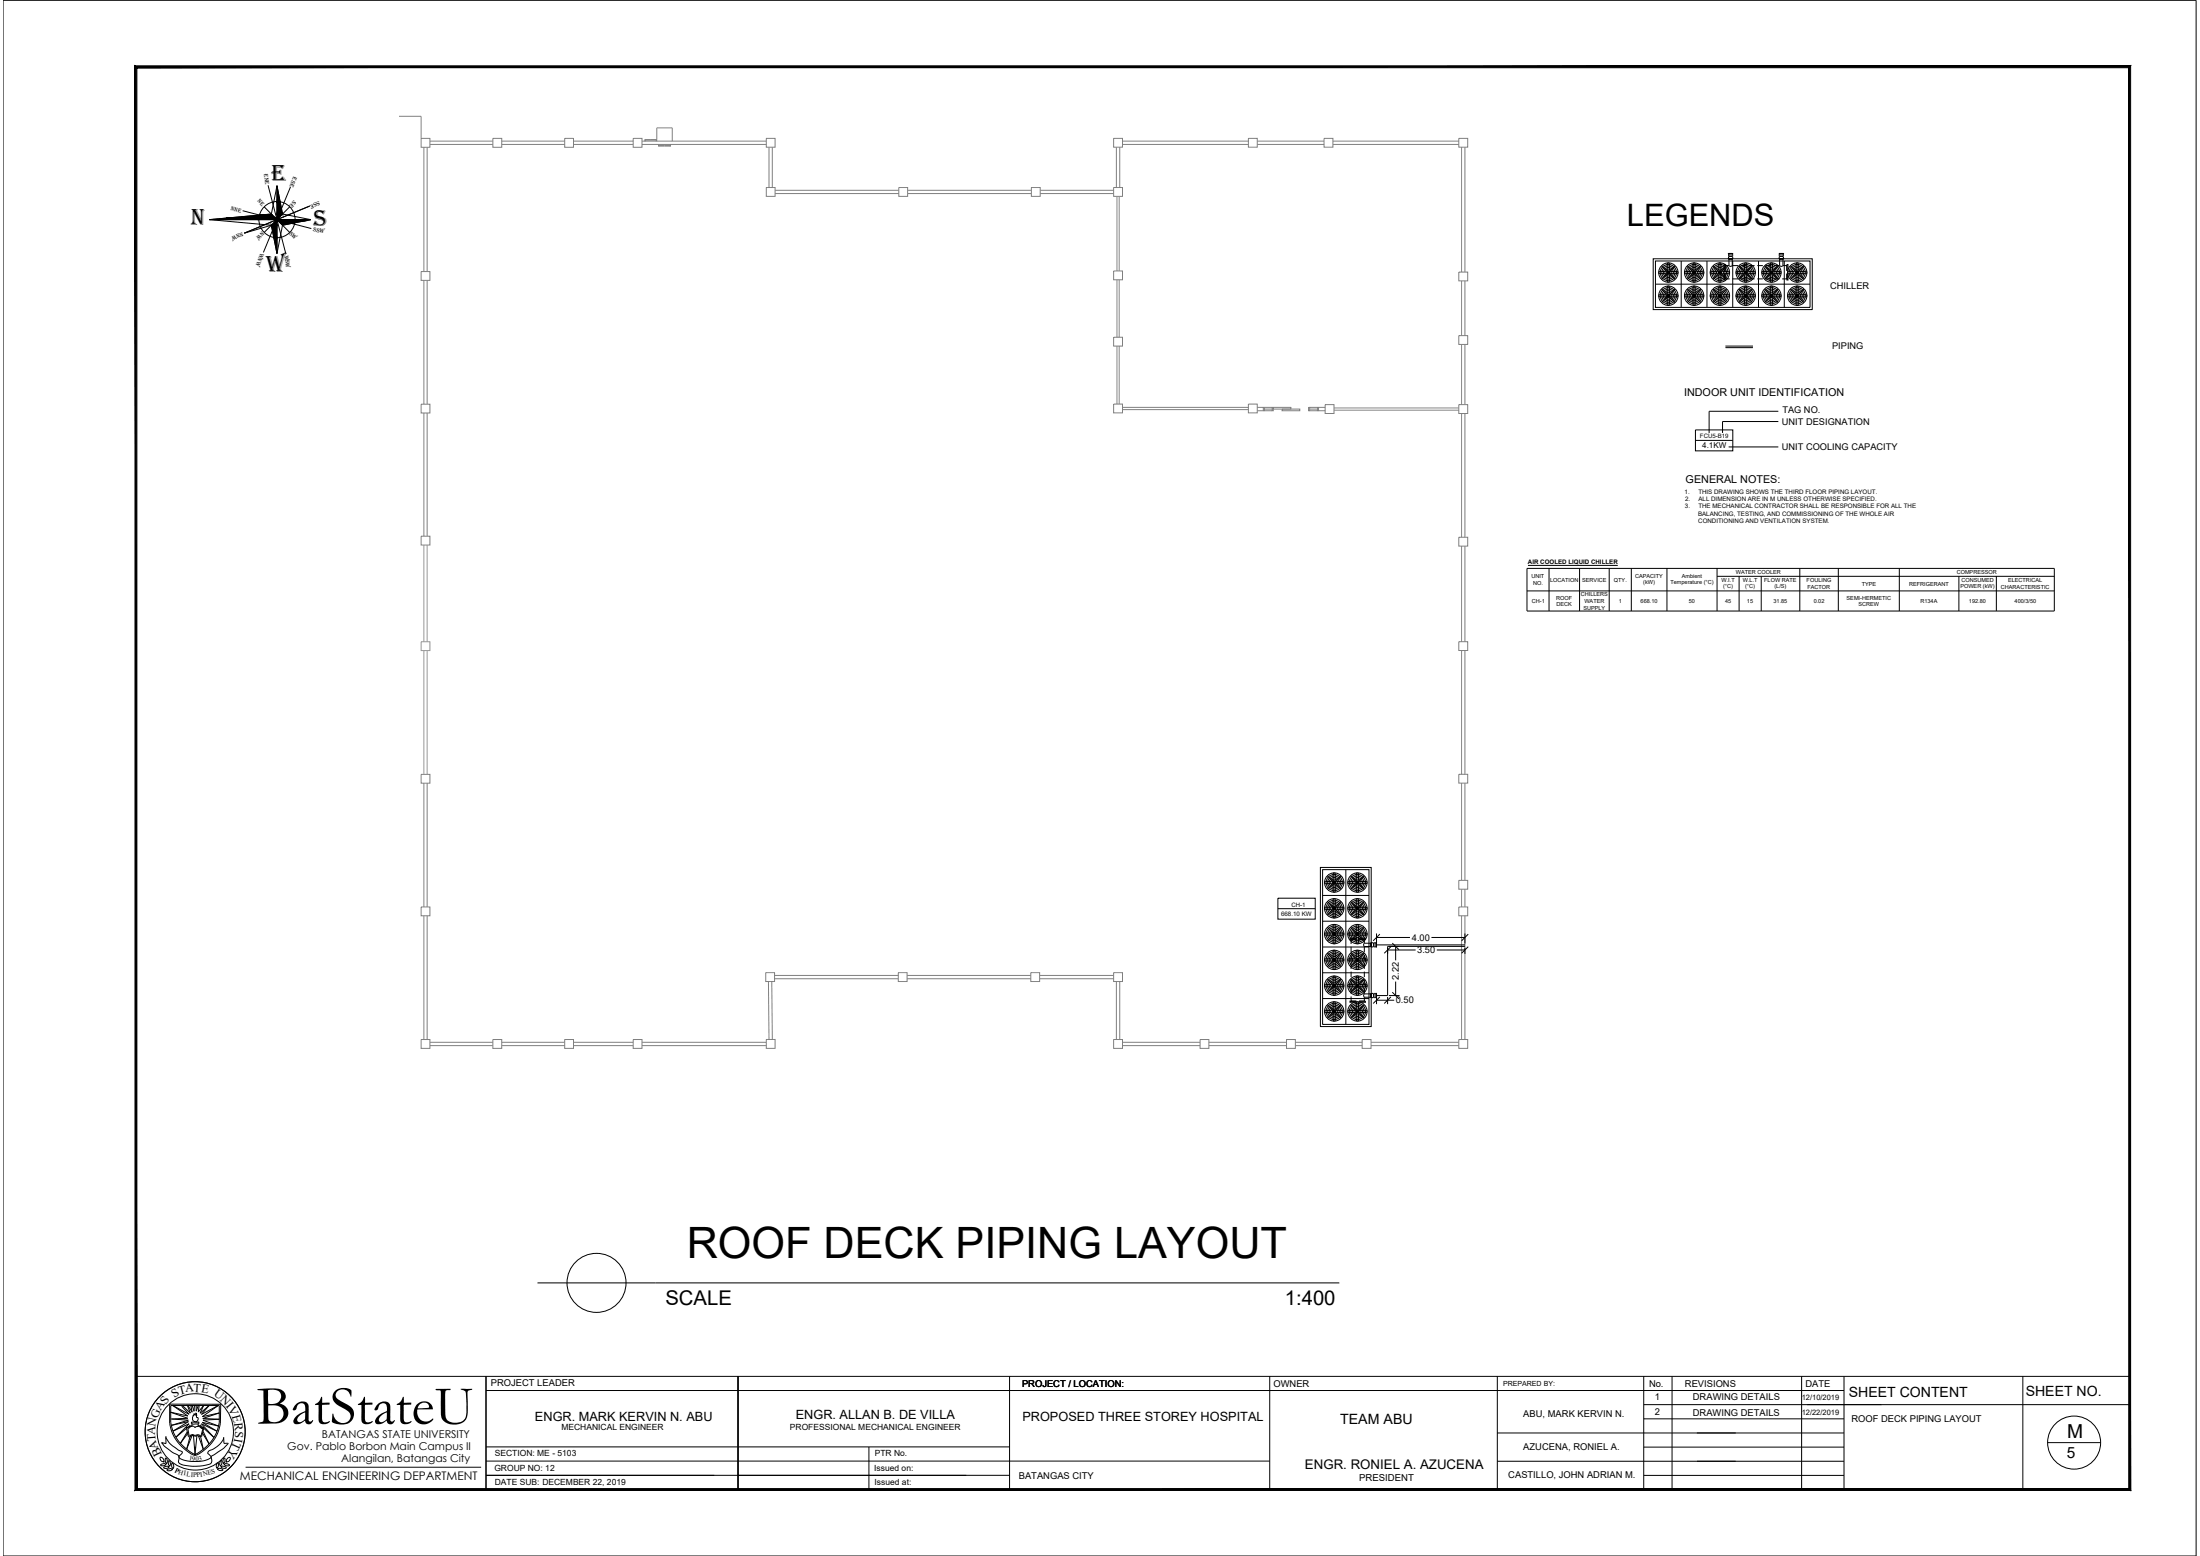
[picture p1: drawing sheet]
<svg xmlns="http://www.w3.org/2000/svg" width="420mm" height="297mm" viewBox="0 0 420 297" stroke-linecap="round" stroke-linejoin="round" font-family="sans-serif">
<!-- layer: .1 -->
<path d="M.6 .1h418.8" fill="none" stroke="#000" stroke-width=".19"/>
<!-- layer: 0 -->
<g fill="none" stroke="#808080" stroke-width=".19">
<path d="M76.2 22.2h4.2v4.2M80.4 26.4h1.7v1.7h-1.7zM81 28.1v23.7M81.6 28.1v23.7M82.1 27.6h12M82.1 26.9h12M94.1 26.4h1.7v1.7h-1.7zM95.8 27.6h12M95.8 26.9h12M107.8 26.4h1.7v1.7h-1.7zM109.5 27.6h11.4M109.5 26.9h11.4"/>
<path d="M120.9 26.4h1.7v1.7h-1.7zM122.6 27.6h23.7M122.6 26.9h23.7M123.2 27v-.4v.4M123.2 26.7h2.1M125.4 26.6l-.1 .4M125.8 27.6v.3l.1-.3M125.9 27.8h2.1M125.9 27.9h2.1M128 27.6v.3l.1-.3M128.4 26.9v-2.5h-3v2.6M146.3 26.4h1.7v1.7h-1.7z"/>
<path d="M146.3 35.8h1.7v1.7h-1.7zM146.9 28.1v7.7M147.5 28.1v7.7M148 37h23.7M148 36.3h23.7M171.7 35.8h1.6v1.7h-1.6zM173.3 37h23.7M173.3 36.3h23.7M197 35.8h1.7v1.7h-1.7zM198.7 37h14M198.7 36.3h14M212.7 35.8h1.7v1.7h-1.7z"/>
<path d="M212.7 26.4h1.7v1.7h-1.7zM213.2 28.1v7.7M213.3 37.5v14.2M213.7 37.5v14.2M213.8 28.1v7.7M214.4 27.6h24M214.4 26.9h24M238.4 26.4h1.7v1.7h-1.7zM240.1 27.6h12.8M240.1 26.9h12.8M252.9 26.4h1.7v1.7h-1.7zM254.6 27.6h24"/>
<path d="M254.6 26.9h24M278.6 26.4h1.7v1.7h-1.7zM279.1 28.1v23.8M279.8 28.1v23.8M80.4 51.8h1.7v1.7h-1.7zM81 53.5v23.7M81.6 53.5v23.7M212.7 51.7h1.7v1.7h-1.7zM213.3 53.4v11M213.7 53.4v11M278.6 51.9h1.7v1.7h-1.7zM279.1 53.6v10.5"/>
<path d="M279.8 53.6v10.5M80.4 77.2h1.7v1.6h-1.7zM81 78.8v23.6M81.6 78.8v23.6M212.7 64.4h1.7v1.7h-1.7zM212.7 77.1h1.7v1.7h-1.7zM213.3 66.1v11M213.7 66.1v11M214.4 78.2h24M214.4 77.8h24M238.4 77.1h1.7v1.7h-1.7zM240.1 77.8h1.2"/>
<path d="M240.1 78.4h1.2M241.3 77.8h.2v.6h-.2zM241.5 77.8h1.5M241.5 78.1h1.5M241.5 78.4h1.5M243 77.8h.2v.6h-.2zM243.2 77.8h3.3v.3h-3.3zM244.9 78.1h3.3v.3h-3.3zM249.9 77.8h.2v.6h-.2zM250.1 77.8h1.5M250.1 78.1h1.5M250.1 78.4h1.5"/>
<path d="M251.6 77.8h.2v.6h-.2zM251.8 77.8h1.3M251.8 78.4h1.3M253.1 77.2h1.7v1.7h-1.7zM254.8 78.3h23.8M254.8 77.9h23.8M278.6 64.1h1.7v1.7h-1.7zM278.6 77.2h1.7v1.7h-1.7zM279.1 65.8v11.4M279.1 78.9v23.7M279.8 65.8v11.4M279.8 78.9v23.7"/>
<path d="M80.4 102.4h1.7v1.7h-1.7zM278.6 102.6h1.7v1.7h-1.7zM279.1 104.3v18.2M279.8 104.3v18.2M278.6 122.5h1.7v1.7h-1.7zM279.1 124.2v23.6M279.8 124.2v23.6M80.4 147.8h1.7v1.7h-1.7zM81 149.5v23.6M81.6 149.5v23.6M278.6 147.8h1.7v1.7h-1.7zM279.1 149.5v18.6"/>
<path d="M279.8 149.5v18.6M80.4 173.1h1.7v1.7h-1.7zM81 174.8v23.6M81.6 174.8v23.6M278.6 173.1h1.7v1.7h-1.7zM278.6 168.1h1.7v1.7h-1.7zM279.1 169.8v3.3M279.1 174.8v23.6M279.8 169.8v3.3M279.8 174.8v23.6M80.4 198.4h1.7v1.7h-1.7zM82.1 199.6h12"/>
<path d="M82.1 199h12M94.1 198.4h1.7v1.7h-1.7zM95.8 199.6h12M95.8 199h12M107.8 198.4h1.7v1.7h-1.7zM109.5 199.6h11.4M109.5 199h11.4M120.9 198.4h1.7v1.7h-1.7zM122.6 199.6h23.7M122.6 199h23.7M146.2 185.7h1.7v1.7h-1.7zM146.3 198.4h1.7v1.7h-1.7z"/>
<path d="M146.8 187.4l.1 11M147.4 187.4l.1 11M147.9 186.8h23.7M147.9 186.2h23.7M171.6 185.7h1.6v1.7h-1.6zM173.2 186.8h23.7M173.2 186.2h23.7M196.9 185.7h1.7v1.7h-1.7zM198.6 186.8h14.1M198.6 186.2h14.1M212.7 185.7h1.7v1.7h-1.7zM212.7 198.4h1.7v1.7h-1.7z"/>
<path d="M213.2 187.4v11M213.8 187.4v11M214.4 199.6h14.8M214.4 199h14.8M229.2 198.4h1.7v1.7h-1.7zM230.9 199.6h14.8M230.9 199h14.8M245.7 198.4h1.7v1.7h-1.7zM247.4 199.6h12.7M247.4 199h12.7M260.1 198.4h1.7v1.7h-1.7zM261.8 199.6h16.8"/>
<path d="M261.8 199h16.8M278.6 198.4h1.7v1.7h-1.7z"/>
</g>
<path d="M81 104.1v18.4M81.6 104.1v18.4M80.4 122.5h1.7v1.7h-1.7zM81 124.2v23.6M81.6 124.2v23.6" fill="none" stroke="#989898" stroke-width=".19"/>
<!-- layer: 12- EQUIPMENT PIPING -->
<g fill="none" stroke="#000" stroke-width=".19">
<path d="M315.7 49.4h30.4v9.7h-30.4zM316.2 49.8h29.5v8.9h-29.5zM316.2 54.2h29.5M316.8 56.3h1.3l.2 .2-.2 .2h-1.1l-.2-.2zM316.8 51.9l1.3-.1 .2 .2-.2 .2h-1.1l-.2-.2zM317.3 55.2l2.6 2.6M317.3 50.7l2.6 2.6M318.3 56.5h.1M318.3 56.4h.1M318.3 52h.1M318.3 52.1h.1M318.3 56.5l.3 .3-.1-.2"/>
<path d="M318.3 52.1l.3 .2-.1-.1M318.5 56.8h.1l.2 .2v1.1l-.2 .2-.2-.2zM318.5 52.4l.1-.1 .2 .2v1.2l-.2 .2-.2-.2zM318.5 54.7l.1-.1 .2 .2v1.2l-.2 .2-.2-.2zM318.5 56.3l.1-.1-.3 .2M318.5 51.8l.1-.1-.3 .3M318.7 56.3v-.1h.1l.1 .2h-.1M318.7 51.8v-.1l.1 .1 .1 .2h-.1M318.8 56.5h.1l-.2 .3v-.2M318.8 52.1h.1l-.1 .2h-.1v-.1M318.8 50.4v1.1l-.2 .2-.2-.2v-1.1l.2-.2 .2 .2M319.9 55.2l-2.6 2.6"/>
<path d="M319.9 50.7l-2.6 2.6M320.2 56.2l.3 .3-.3 .2M320.2 51.8l.3 .2-.3 .2M320.3 51.8h-1.2l-.2 .2 .2 .2h1.2M320.3 56.3h-1.2l-.2 .2 .2 .2h1.2M321.1 49.8v8.9M321.8 56.3h1.2l.2 .2-.2 .2h-1.1l-.2-.2zM321.8 51.9l1.2-.1 .2 .2-.2 .2h-1.1l-.2-.2zM322.2 55.2l2.6 2.6M322.2 50.7l2.6 2.6M323.4 56.5h-.2l.1 .2 .2 .1v-.2M323.4 52.1h-.2l.1 .2h.2v-.1"/>
<path d="M323.4 56.8h.2l.1 .2 .1 1.1-.3 .2-.2-.2zM323.4 52.4l.2-.1 .1 .2 .1 1.2-.3 .2-.2-.2zM323.4 54.7l.1-.1 .2 .2v1.2l-.1 .2-.3-.2zM323.5 56.3v-.1l-.3 .2h.2M323.5 51.8v-.1l-.2 .1-.1 .2h.2M323.6 56.3v-.1h.2l.1 .2h-.2M323.6 51.8v-.1l.2 .1 .1 .2h-.2M323.7 56.5h.2l-.3 .3v-.2M323.7 52.1h.2l-.1 .2h-.2v-.1M323.7 50.4v1.1l-.1 .2-.3-.2v-1.1l.2-.2 .3 .2M323.9 56.3l1.3-.1 .2 .3-.2 .2h-1.2l-.2-.2zM323.9 51.9l1.3-.1 .2 .2-.2 .2h-1.2l-.1-.2z"/>
<path d="M324.8 55.2l-2.6 2.6M324.8 50.7l-2.6 2.6M326 49.8v8.9M326.7 56.3h1.3l.1 .2-.1 .2h-1.2l-.2-.2zM326.7 51.9l1.3-.1 .1 .2-.1 .2h-1.2l-.2-.2zM327.2 55.2l2.6 2.6M327.2 50.7l2.6 2.6M328.3 56.5h-.1v.2l.2 .1v-.2M328.3 52.1h-.1v.2h.2v-.1M328.3 56.8h.2l.2 .2v1.1l-.2 .2-.2-.2zM328.3 52.4l.2-.1 .2 .2v1.2l-.2 .2-.2-.2zM328.3 54.7l.2-.1 .2 .2v1.2l-.2 .2-.2-.2z"/>
<path d="M328.4 56.3v-.1h-.2v.2h.1M328.4 51.8v-.1l-.2 .1v.2h.1M328.5 56.3v-.1h.2l.1 .2h-.2M328.5 51.8v-.1l.2 .1 .1 .2h-.2M328.6 56.5h.2l-.3 .3v-.2M328.6 52.1h.2l-.1 .2h-.2v-.1M328.7 50.4v1.1l-.2 .2-.2-.2v-1.1l.2-.2 .2 .2M328.8 56.3l1.3-.1 .2 .3-.2 .2h-1.1l-.2-.2zM328.8 51.9l1.3-.1 .2 .2-.2 .2h-1.1l-.2-.2zM329.2 52.2v1.3h.2v-1.3v1h.9M329.8 55.2l-2.6 2.6M329.8 50.7l-2.6 2.6"/>
<path d="M330.1 48.4l.9 .1zM330.1 49.4h.9zM330.1 49.4h.9M330.1 48.4h.9M330.2 48.9h.7zM330.2 48.8v.1M330.2 48.5v.3M330.2 50.7a.42 .42 0 0 0 .6 0M330.2 48.9v.5M330.2 50.7h-.8v1v-1.2h-.2v1.2M330.2 50.7v-1.3h.6v1.3M330.8 50.7h1.1"/>
<path d="M330.8 48.9l.1 .5M330.9 48.5v.3M330.9 48.8l-.1 .1M330.9 53.2h1M330.9 49.8v8.9M331.5 56.5l.3 .2M331.5 52l.3 .2M331.7 51.8h1.2l.2 .2-.2 .2h-1.1M331.8 56.3h1.1l.2 .2-.2 .2h-1.2M331.8 56.2l-.3 .3M331.8 51.8l-.3 .2M332.1 55.2l2.6 2.6"/>
<path d="M332.1 50.7l2.6 2.6M332.5 53.2h1M332.5 50.7h1M333.2 56.5h-.1l.1 .2 .1 .1v-.2M333.2 52.1h-.1l.1 .2h.1v-.1M333.2 56.8h.2l.2 .2v1.1l-.2 .2-.2-.2zM333.2 52.4l.2-.1 .2 .2v1.2l-.2 .2-.2-.2zM333.2 54.7l.2-.1 .2 .2v1.2l-.2 .2-.2-.2zM333.3 56.3v-.1h-.1l-.1 .2h.1M333.3 51.8v-.1l-.1 .1-.1 .2h.1M333.5 56.3v-.1h.1l.1 .2h-.1M333.5 51.8v-.1l.1 .1 .1 .2h-.1"/>
<path d="M333.6 56.5h.1l-.1 .2-.1 .1v-.2M333.6 52.1h.1l-.1 .2h-.1v-.1M333.6 50.4v1.1l-.2 .2-.2-.2v-1.1l.2-.2 .2 .2M333.8 56.3l1.2-.1 .2 .3-.2 .2h-1.1l-.2-.2zM333.8 51.9l1.2-.1 .2 .2-.2 .2h-1.1l-.2-.2zM334 53.2h1.1M334 50.7h1.1M334.7 55.2l-2.6 2.6M334.7 50.7l-2.6 2.6M335.6 53.2h1.1M335.6 50.7h1.1M335.8 49.8v8.9"/>
<path d="M336.5 56.5l.2 .2M336.5 56.5l.2-.2h1.1l.2 .1-.2 .3h-1.1M336.7 51.8h1.1l.2 .2-.2 .2h-1.1l-.2-.2M336.7 51.8l-.2 .2M337 55.2l2.6 2.6M337 50.7l2.6 2.6M337.2 53.2h1.1M337.2 50.7h1.1M338.1 56.5h-.1l.1 .2 .1 .1v-.2M338.1 52.1h-.1l.1 .2h.1v-.1M338.2 56.8h.1l.2 .2v1.1l-.2 .2-.2-.2zM338.2 52.4l.1-.1 .2 .2v1.2l-.2 .2-.2-.2z"/>
<path d="M338.2 54.7l.1-.1 .2 .2v1.2l-.2 .2-.2-.2zM338.2 56.3v-.1h-.1l-.1 .2h.1M338.2 51.8v-.1l-.1 .1-.1 .2h.1M338.4 56.3v-.1h.1l.1 .2h-.1M338.4 51.8v-.1l.1 .1 .1 .2h-.1M338.5 56.5h.1l-.1 .2-.1 .1v-.2M338.5 52.1h.1l-.1 .2h-.1v-.1M338.5 50.4v1.1l-.2 .2-.2-.2v-1.1l.2-.2 .2 .2M338.7 56.3l1.2-.1 .3 .3-.3 .2h-1.1l-.2-.2zM338.7 51.9l1.2-.1 .3 .2-.2 .2h-1.2l-.2-.2zM338.8 50.7h1.1v-1.3h.6v1.3M338.8 53.2h1"/>
<path d="M339.6 55.2l-2.6 2.6M339.6 50.7l-2.6 2.6M339.8 49.4h.8M339.8 49.4h.8zM339.8 48.4h.8M339.8 48.4l.8 .1zM339.9 48.8v.1M339.9 48.5v.3M339.9 50.7a.42 .42 0 0 0 .6 0M339.9 48.9v.5M340.5 50.7h.8v1v-1.2h.2v1.2M340.5 48.9v.1"/>
<path d="M340.5 48.9h-.6h.6M340.5 48.9h.1M340.5 49v.4M340.5 48.5v.3M340.5 48.8v.1M340.8 49.8v8.9M341.4 56.5l.2 .2M341.4 56.5l.2-.2h1.1l.2 .1-.2 .3h-1.1M341.5 52.2v1.3h-.2v-1.3v1h-.9M341.6 51.8h1.1l.2 .2-.2 .2h-1.1l-.2-.2M341.6 51.8l-.2 .2M341.9 55.2l2.6 2.6"/>
<path d="M341.9 50.7l2.6 2.6M342.9 56.5h.1M342.9 56.4h.1M342.9 52h.1M342.9 52.1h.1M342.9 56.5l.3 .3v-.2M342.9 52.1l.3 .2v-.1M343 50.4v1.1M343 52.5v1.2M343 54.8v1.2M343 57v1.1M343 57l.2-.2 .2 .2v1.1l-.2 .2-.2-.2"/>
<path d="M343 52.5l.2-.2 .2 .2v1.2l-.2 .2-.2-.2M343 54.8l.2-.2 .2 .1v1.3l-.2 .2-.2-.2M343 50.4l.2-.2 .2 .2M343.2 56.3v-.1l-.3 .2M343.2 51.8v-.1l-.3 .3M343.3 56.3v-.1h.2v.2h-.1M343.3 51.8v-.1l.2 .1v.2h-.1M343.4 56.5h.1v.2l-.2 .1v-.2M343.4 52.1h.1v.2h-.2v-.1M343.4 50.4v1.1l-.2 .2-.2-.2M343.6 56.3l1.3-.1 .2 .3-.2 .2h-1.2l-.2-.2zM343.6 51.9l1.3-.1 .2 .2-.2 .2h-1.2l-.2-.2z"/>
<path d="M344.5 55.2l-2.6 2.6M344.5 50.7l-2.6 2.6M252.2 165.6h9.7v30.4h-9.7zM252.6 166h8.9v29.6h-8.9zM252.6 170.9h8.9M252.6 175.9h8.9M253.2 168.7h1.1l.2-.2-.2-.2h-1.1l-.2 .2 .2 .2M253.2 173.6l-.2-.2 .2-.2h1.1l.2 .2-.2 .2h-1.1M253.2 178.5l-.2-.2 .2-.2h1.1l.2 .2-.2 .2h-1.1M253.5 167.2l2.6 2.6M253.5 172.1l2.6 2.6M253.5 177l2.6 2.6"/>
<path d="M254.5 168.4h.1M254.5 168.6h.1M254.5 173.3h.1M254.5 173.5h.1M254.5 178.3h.1M254.5 178.4h.1M254.5 168.6l.2 .2v-.1M254.5 173.5l.2 .2M254.5 178.4l.2 .2M254.6 166.8v1.2l.2 .2M254.6 171.8v1.1l.2 .2M254.6 176.7v1.1l.2 .2"/>
<path d="M254.7 168.8h.3v.2v1.1l-.2 .2-.2-.2zM254.7 173.8h.3v.1v1.1l-.2 .2-.2-.2zM254.7 178.7h.3v.1v1.2l-.2 .2-.2-.2zM254.7 168.3v-.1l-.2 .2M254.7 173.2v-.1l-.2 .2M254.7 178.1v-.1l-.2 .2M254.7 173.6v.1M254.7 178.5v.1M254.8 168.8h.1M254.8 168.2h.1M254.8 173.7h.1M254.8 173.1h.1"/>
<path d="M254.8 178.6h.1M254.8 178h.1M254.8 166.6l-.2 .2M254.8 171.6l-.2 .2M254.8 176.5l-.2 .2M254.8 166.6l.2 .3v1.1l-.2 .2M254.8 171.6l.2 .2v1.1l-.2 .2M254.8 176.5l.2 .2v1.1l-.2 .2M254.9 168.2l.2 .2M254.9 173.1l.2 .2M254.9 178l.2 .2M254.9 168.2v.1"/>
<path d="M254.9 168.7v.1M254.9 173.1v.1M254.9 173.6v.1M254.9 178v.1M254.9 178.5v.1M255 168.4h.1M255 168.6h.1M255 173.3h.1M255 173.5h.1M255 178.3h.1M255 178.4h.1M255.1 168.6l-.2 .2"/>
<path d="M255.1 173.5l-.2 .2M255.1 178.4l-.2 .2M255.1 168.5h.1M255.1 173.4h.1M255.1 178.3h.1M255.1 168.5l.2-.2h1.2l.2 .2-.3 .2h-1.1l-.2-.2M255.1 173.4l.2-.2h1.2l.2 .2-.3 .2h-1.1l-.2-.2M255.1 178.3l.2-.2h1.2l.2 .2-.3 .2h-1.1l-.2-.2M256.1 167.2l-2.6 2.6M256.1 172.1l-2.6 2.6M256.1 177l-2.6 2.6M257 166v29.6"/>
<path d="M257.6 168.3h1.1l.2 .2-.2 .2h-1.1M257.6 173.2h1.1l.2 .2-.2 .2h-1.1M257.6 178.1h1.1l.2 .2-.2 .2h-1.1M257.6 168.3l-.2 .2 .2 .2M257.6 173.2l-.2 .2 .2 .2M257.6 178.1l-.2 .2 .2 .2M257.9 167.2l2.6 2.6M257.9 172.1l2.6 2.6M257.9 177l2.6 2.6M259 179.1h-1.2v.2h1.2h-1v.9M259 168.6h-.1l.1 .1 .2 .1v-.1M259 173.5h-.1l.3 .2"/>
<path d="M259 178.4h-.1l.3 .2M259.1 168.8h.2l.1 .2 .1 1.1-.3 .2-.2-.2zM259.1 173.8l.2-.1 .1 .2 .1 1.1-.3 .2-.2-.2zM259.1 178.7l.2-.1 .1 .2 .1 1.2-.3 .2-.2-.2zM259.2 168.3v-.1l-.2 .1-.1 .1h.1M259.2 173.2v-.1l-.2 .1-.1 .1h.1M259.2 178.1v-.1l-.2 .1-.1 .1 .1 .1M259.2 173.6v.1M259.2 178.5v.1M259.2 166.6l-.2 .3v1.1l.2 .2 .2-.2v-1.2M259.2 171.6l-.2 .2v1.1l.2 .2 .2-.2v-1.1M259.2 176.5l-.2 .2v1.1l.2 .2 .2-.2v-1.1"/>
<path d="M259.2 166.6l.3 .2M259.2 171.6l.3 .2M259.2 176.5l.3 .2M259.3 168.3v-.1l.2 .1v.1h-.1M259.3 173.2v-.1l.2 .1v.1h-.1M259.3 178.1v-.1l.2 .1v.1l-.1 .1M259.3 173.6v.1M259.3 178.5v.1M259.4 168.6h.1v.1l-.2 .1v-.1M259.4 173.5h.1l-.2 .2M259.4 178.4h.1l-.2 .2M259.6 179.1h1.2v.2h-1.2h1v.8"/>
<path d="M259.6 168.3h1.3l.2 .2-.2 .2h-1.2l-.2-.2zM259.6 173.2h1.3l.2 .2-.2 .2h-1.2l-.2-.2zM259.6 178.2l1.3-.1 .2 .2-.2 .2h-1.2l-.2-.2zM260.5 167.2l-2.6 2.6M260.5 172.1l-2.6 2.6M260.5 177l-2.6 2.6M261.8 179.9l.1 .9zM261.9 179.9v.9M262.8 179.9l.1 .9zM262.8 179.9v.9M252.6 180.8h8.9M252.6 185.7h8.9"/>
<path d="M252.6 190.6h8.9M253.5 181.9l2.6 2.6M253.5 186.9l2.6 2.6M253.5 191.8l2.6 2.6M254.5 183.2h.1M254.5 183.3h.1M254.5 188.1h.1M254.5 188.2h.1M254.5 193h.1M254.5 193.2h.1M254.5 183.2v.1M254.5 188.1v.1"/>
<path d="M254.5 193.1h.1M254.5 183.2l-.2-.2h-1.1l-.2 .2 .2 .2M254.5 183.3l-.2 .1h-1.1M254.5 188.1l-.2-.1h-1.1l-.2 .2 .2 .2M254.5 188.2l-.2 .2h-1.1M254.5 193.1l-.2-.2h-1.1l-.2 .2 .2 .2M254.5 193.1l-.2 .2h-1.1M254.5 183.3l.2 .2M254.5 188.2l.2 .3M254.5 193.2l.2 .2M254.6 181.6v1.1l.2 .2M254.6 188.7v1.1l.2 .2 .2-.2"/>
<path d="M254.6 193.6v1.1l.2 .2 .2-.2M254.7 192.9v-.1l-.2 .2M254.7 182.9v.2M254.7 183.4v.2M254.7 187.9v.1M254.7 188.4v.1M254.7 193.3v.1M254.7 182.9l-.2 .3M254.7 187.9l-.2 .2M254.8 183.6h.1M254.8 182.9h.1M254.8 188.5h.1"/>
<path d="M254.8 187.9h.1M254.8 193.4h.1M254.8 192.8h.1M254.8 183.6l-.2 .1v1.2l.2 .2 .2-.2M254.8 188.5l-.2 .2M254.8 193.4l-.2 .2M254.8 181.4l-.2 .2M254.8 186.3l-.2 .2v1.2l.2 .2M254.8 191.2l-.2 .3v1.1l.2 .2M254.8 181.4l.2 .2v1.1l-.2 .2M254.8 186.3l.2 .2v1.2l-.2 .2M254.8 191.2l.2 .3v1.1l-.2 .2"/>
<path d="M254.8 183.6l.2 .1v1.2M254.8 188.5l.2 .2M254.8 193.4l.2 .2M254.9 182.9l.2 .3M254.9 187.9l.2 .2M254.9 192.8l.2 .2M254.9 182.9v.2M254.9 183.4v.2M254.9 187.9v.1M254.9 188.4v.1M254.9 192.8v.1M254.9 193.3v.1"/>
<path d="M255 183.2h.1M255 183.3h.1M255 188.1h.1M255 188.2h.1M255 193h.1M255 193.2h.1M255 188.7v1.1M255 193.6v1.1M255.1 183.3l-.2 .2M255.1 188.2l-.2 .3M255.1 193.2l-.2 .2M255.1 183.2v.1"/>
<path d="M255.1 188.1v.1M255.1 193.1h.1M255.1 183.2l.2-.2h1.2l.2 .2-.3 .2h-1.1l-.2-.1M255.2 188h1.2l.3 .2-.3 .2h-1.1l-.1-.1zM255.2 192.9h1.2l.3 .2-.3 .2h-1.1l-.1-.1zM256.1 181.9l-2.6 2.6M256.1 186.9l-2.6 2.6M256.1 191.8l-2.6 2.6M257.6 183h1.1l.2 .2M257.6 188h1.1l.2 .1M257.6 192.9h1.1l.2 .2M257.6 183l-.2 .2 .2 .2"/>
<path d="M257.6 188l-.2 .2 .2 .2M257.6 192.9l-.2 .2 .2 .2M257.9 181.9l2.6 2.6M257.9 186.9l2.6 2.6M257.9 191.8l2.6 2.6M258 190.2v.9h1h-1.2v.2h1.2M258 180.7v1.1M258 182.3v1.1M258 183.9v1.1M258 185.5v1M258 187.1v1M258 188.6v1.1"/>
<path d="M258.9 183.2v.1M258.9 188.1v.1M258.9 193.1h.1M258.9 183.3h.1M258.9 188.1h.1M258.9 193h.1M258.9 183.3l-.2 .1h-1.1M258.9 188.2l-.2 .2h-1.1M258.9 193.1l-.2 .2h-1.1M258.9 183.3l.3 .2M259 188.7v1.1M259 193.6v1.1"/>
<path d="M259 184.9l.2 .2 .2-.2v-1.2l-.2-.1-.2 .1v1.2M259 188.7l.2-.2 .2 .2M259 193.6l.2-.2 .2 .2M259 188.2h-.1l.3 .3M259 193.2h-.1l.3 .2M259.1 186.4l.1-.1 .3 .2-.1 1.2-.1 .2-.3-.2zM259.1 191.3l.1-.1 .3 .3-.1 1.1-.2 .2-.2-.2zM259.2 192.9v-.1l-.3 .2M259.2 182.9v.2M259.2 183.4v.2M259.2 187.9v.1M259.2 188.4v.1"/>
<path d="M259.2 193.3v.1M259.2 182.9l-.3 .3h.1M259.2 187.9l-.3 .2M259.2 181.4l-.2 .2v1.1l.2 .2 .2-.2v-1.1M259.2 181.4l.3 .2M259.3 192.9v-.1l.2 .2M259.3 182.9v.2M259.3 183.4v.2M259.3 187.9v.1M259.3 188.4v.1M259.3 193.3v.1M259.3 182.9l.2 .3h-.1"/>
<path d="M259.3 187.9l.2 .2M259.4 188.2h.1l-.2 .3M259.4 193.2h.1l-.2 .2M259.4 183.3h.2M259.4 188.1h.2M259.4 193h.2M259.4 188.7l.1 1.1-.3 .2-.2-.2M259.4 193.6l.1 1.1-.3 .2-.2-.2M259.5 183.2v.1M259.5 188.1v.1M259.5 193.1h.1M259.5 183.3l-.2 .2"/>
<path d="M259.6 183.2l.1-.2h1.2l.2 .2-.2 .2h-1.2l-.1-.1M259.6 188h1.3l.2 .2-.2 .2h-1.2l-.1-.2zM259.6 192.9h1.3l.2 .2-.2 .2h-1.2l-.1-.2zM260.5 181.9l-2.6 2.6M260.5 186.9l-2.6 2.6M260.5 191.8l-2.6 2.6M260.6 190.4v.7h-1h1.2v.2h-1.2M260.6 180.1h1.2v.6h-1.2M260.6 189.7h1.2v.7h-1.2M260.6 180.7v1.1M260.6 182.3v1.1M260.6 183.9v1.1"/>
<path d="M260.6 185.5v1M260.6 187.1v1M260.6 188.6v1.1M260.6 180.1a.42 .42 0 0 0 0 .6M260.6 189.7a.42 .42 0 0 0 0 .7M261.8 189.6l.1 .9zM261.9 189.6v.9M261.9 180h.5M261.9 180.7h.9M261.9 189.7h.9M261.9 190.4h.9M262.4 180.7h.1"/>
<path d="M262.4 180h.1M262.4 180v.7M262.4 189.7v.7M262.4 190.4h.1M262.4 189.7h.1M262.8 189.6l.1 .9zM262.8 180h-.4M262.8 189.6v.9"/>
<circle cx="318.6" cy="56.5" r=".21"/>
<circle cx="318.6" cy="52" r=".21"/>
<circle cx="318.6" cy="56.5" r=".66"/>
<circle cx="318.6" cy="52" r=".66"/>
<circle cx="318.6" cy="56.5" r=".96"/>
<circle cx="318.6" cy="52" r=".96"/>
<circle cx="318.6" cy="56.5" r="1.25"/>
<circle cx="318.6" cy="52" r="1.25"/>
<circle cx="318.6" cy="56.5" r="1.55"/>
<circle cx="318.6" cy="52" r="1.55"/>
<circle cx="318.6" cy="52" r="1.85"/>
<circle cx="318.6" cy="56.5" r="1.85"/>
<circle cx="323.5" cy="56.5" r=".21"/>
<circle cx="323.5" cy="52" r=".21"/>
<circle cx="323.5" cy="56.5" r=".66"/>
<circle cx="323.5" cy="52" r=".66"/>
<circle cx="323.5" cy="56.5" r=".96"/>
<circle cx="323.5" cy="52" r=".96"/>
<circle cx="323.5" cy="52" r="1.25"/>
<circle cx="323.5" cy="56.5" r="1.25"/>
<circle cx="323.5" cy="52" r="1.55"/>
<circle cx="323.5" cy="56.5" r="1.55"/>
<circle cx="323.5" cy="56.5" r="1.85"/>
<circle cx="323.5" cy="52" r="1.85"/>
<circle cx="328.5" cy="56.5" r=".21"/>
<circle cx="328.5" cy="52" r=".21"/>
<circle cx="328.5" cy="52" r=".66"/>
<circle cx="328.5" cy="56.5" r=".66"/>
<circle cx="328.5" cy="56.5" r=".96"/>
<circle cx="328.5" cy="52" r=".96"/>
<circle cx="328.5" cy="56.5" r="1.25"/>
<circle cx="328.5" cy="52" r="1.25"/>
<circle cx="328.5" cy="52" r="1.55"/>
<circle cx="328.5" cy="56.5" r="1.55"/>
<circle cx="328.5" cy="52" r="1.85"/>
<circle cx="328.5" cy="56.5" r="1.85"/>
<circle cx="333.4" cy="56.5" r=".21"/>
<circle cx="333.4" cy="52" r=".21"/>
<circle cx="333.4" cy="56.5" r=".66"/>
<circle cx="333.4" cy="52" r=".66"/>
<circle cx="333.4" cy="56.5" r=".96"/>
<circle cx="333.4" cy="52" r=".96"/>
<circle cx="333.4" cy="56.5" r="1.25"/>
<circle cx="333.4" cy="52" r="1.25"/>
<circle cx="333.4" cy="52" r="1.55"/>
<circle cx="333.4" cy="56.5" r="1.55"/>
<circle cx="333.4" cy="56.5" r="1.85"/>
<circle cx="333.4" cy="52" r="1.85"/>
<circle cx="338.3" cy="52" r=".21"/>
<circle cx="338.3" cy="56.5" r=".21"/>
<circle cx="338.3" cy="56.5" r=".66"/>
<circle cx="338.3" cy="52" r=".66"/>
<circle cx="338.3" cy="56.5" r=".96"/>
<circle cx="338.3" cy="52" r=".96"/>
<circle cx="338.3" cy="56.5" r="1.25"/>
<circle cx="338.3" cy="52" r="1.25"/>
<circle cx="338.3" cy="56.5" r="1.55"/>
<circle cx="338.3" cy="52" r="1.55"/>
<circle cx="338.3" cy="56.5" r="1.85"/>
<circle cx="338.3" cy="52" r="1.85"/>
<circle cx="343.2" cy="56.5" r=".21"/>
<circle cx="343.2" cy="52" r=".21"/>
<circle cx="343.2" cy="56.5" r=".66"/>
<circle cx="343.2" cy="52" r=".66"/>
<circle cx="343.2" cy="52" r=".96"/>
<circle cx="343.2" cy="56.5" r=".96"/>
<circle cx="343.2" cy="56.5" r="1.25"/>
<circle cx="343.2" cy="52" r="1.25"/>
<circle cx="343.2" cy="56.5" r="1.55"/>
<circle cx="343.2" cy="52" r="1.55"/>
<circle cx="343.2" cy="56.5" r="1.85"/>
<circle cx="343.2" cy="52" r="1.85"/>
<circle cx="254.8" cy="178.3" r="1.55"/>
<circle cx="254.8" cy="173.4" r="1.55"/>
<circle cx="254.8" cy="168.5" r="1.55"/>
<circle cx="254.8" cy="173.4" r="1.25"/>
<circle cx="254.8" cy="178.3" r="1.25"/>
<circle cx="254.8" cy="168.5" r="1.25"/>
<circle cx="254.8" cy="168.5" r=".96"/>
<circle cx="254.8" cy="178.3" r=".96"/>
<circle cx="254.8" cy="173.4" r=".96"/>
<circle cx="254.8" cy="178.3" r=".66"/>
<circle cx="254.8" cy="173.4" r=".66"/>
<circle cx="254.8" cy="168.5" r=".66"/>
<circle cx="254.8" cy="168.5" r=".21"/>
<circle cx="254.8" cy="173.4" r=".21"/>
<circle cx="254.8" cy="178.3" r=".21"/>
<circle cx="254.8" cy="168.5" r="1.85"/>
<circle cx="254.8" cy="173.4" r="1.85"/>
<circle cx="254.8" cy="178.3" r="1.85"/>
<circle cx="259.2" cy="168.5" r="1.55"/>
<circle cx="259.2" cy="178.3" r="1.55"/>
<circle cx="259.2" cy="173.4" r="1.55"/>
<circle cx="259.2" cy="173.4" r="1.25"/>
<circle cx="259.2" cy="178.3" r="1.25"/>
<circle cx="259.2" cy="168.5" r="1.25"/>
<circle cx="259.2" cy="173.4" r=".96"/>
<circle cx="259.2" cy="168.5" r=".96"/>
<circle cx="259.2" cy="178.3" r=".96"/>
<circle cx="259.2" cy="178.3" r=".66"/>
<circle cx="259.2" cy="168.5" r=".66"/>
<circle cx="259.2" cy="173.4" r=".66"/>
<circle cx="259.2" cy="168.5" r=".21"/>
<circle cx="259.2" cy="173.4" r=".21"/>
<circle cx="259.2" cy="178.3" r=".21"/>
<circle cx="259.2" cy="168.5" r="1.85"/>
<circle cx="259.2" cy="173.4" r="1.85"/>
<circle cx="259.2" cy="178.3" r="1.85"/>
<circle cx="254.8" cy="183.2" r="1.55"/>
<circle cx="254.8" cy="193.1" r="1.55"/>
<circle cx="254.8" cy="188.2" r="1.55"/>
<circle cx="254.8" cy="183.2" r="1.25"/>
<circle cx="254.8" cy="193.1" r="1.25"/>
<circle cx="254.8" cy="188.2" r="1.25"/>
<circle cx="254.8" cy="188.2" r=".96"/>
<circle cx="254.8" cy="193.1" r=".96"/>
<circle cx="254.8" cy="183.2" r=".96"/>
<circle cx="254.8" cy="188.2" r=".66"/>
<circle cx="254.8" cy="183.2" r=".66"/>
<circle cx="254.8" cy="193.1" r=".66"/>
<circle cx="254.8" cy="183.2" r=".21"/>
<circle cx="254.8" cy="188.2" r=".21"/>
<circle cx="254.8" cy="193.1" r=".21"/>
<circle cx="254.8" cy="183.2" r="1.85"/>
<circle cx="254.8" cy="188.2" r="1.85"/>
<circle cx="254.8" cy="193.1" r="1.85"/>
<circle cx="259.2" cy="183.2" r="1.55"/>
<circle cx="259.2" cy="193.1" r="1.55"/>
<circle cx="259.2" cy="188.2" r="1.55"/>
<circle cx="259.2" cy="188.2" r="1.25"/>
<circle cx="259.2" cy="193.1" r="1.25"/>
<circle cx="259.2" cy="183.2" r="1.25"/>
<circle cx="259.2" cy="183.2" r=".96"/>
<circle cx="259.2" cy="188.2" r=".96"/>
<circle cx="259.2" cy="193.1" r=".96"/>
<circle cx="259.2" cy="193.1" r=".66"/>
<circle cx="259.2" cy="183.2" r=".66"/>
<circle cx="259.2" cy="188.2" r=".66"/>
<circle cx="259.2" cy="183.2" r=".21"/>
<circle cx="259.2" cy="193.1" r=".21"/>
<circle cx="259.2" cy="188.2" r=".21"/>
<circle cx="259.2" cy="183.2" r="1.85"/>
<circle cx="259.2" cy="188.2" r="1.85"/>
<circle cx="259.2" cy="193.1" r="1.85"/>
</g>
<!-- layer: 0 -->
<g fill="none" stroke="#000" stroke-width=".19">
<path d="M291.6 108.5h100.7v8.1h-100.7zM291.6 112.8h100.7M291.8 107.9h17.2M295.8 108.5v8.1M301.7 108.5v8.1M307.3 108.5v8.1M311.6 108.5v8.1M318.4 108.5v8.1M327.9 110h64.4M327.9 108.5v8.1M332.1 110v6.6M336.4 110v6.6"/>
<path d="M343.7 108.5v8.1M351.1 108.5v8.1M362.7 108.5v8.1M374.1 110v6.6M381.3 110v6.6M263.5 178.3l-1.2 1.3M280.4 178.3l-1.3 1.3M263.5 190.3l-1.2 1.3M265.6 180.7l-1.2 1.3M265.6 190.3l-1.2 1.3M265.9 180l1.3 1.3M265.9 189.4l1.3 1.3"/>
<path d="M280.4 180.7l-1.3 1.3M102.6 244.9h153.2"/>
<circle cx="113.9" cy="244.9" r="5.6"/>
</g>
<!-- layer: fcu line -->
<path d="M329.5 66.1h5.3M262.9 180.4h16.9" fill="none" stroke="#000" stroke-width=".19"/>
<!-- layer: fcu return -->
<path d="M329.5 66.4h5.3M279.8 180.7h-14.8v9.4h-2.1" fill="none" stroke="#000" stroke-width=".19"/>
<!-- layer: Legends -->
<g fill="none" stroke="#000" stroke-width=".19">
<path d="M339.6 78.5h-13.2v4.2M323.8 82.1h7.1v4h-7.1zM323.8 84.1h7.1M330.1 85.3h9.5M339.6 80.5h-10.6v2.2M244.1 171.5h7.1v4h-7.1zM244.1 173.5h7.1M262.9 178.2v1.9M262.9 179h6.4M273.4 179h6.4M279.8 178.2v1.9M262.9 190.9h3.4"/>
<path d="M262.9 190.3v1.4M265 180.9v1.2M265 190.3v1.4M265 181.4h5.4M265.3 180.7h2M265.3 190.1h2M266.5 180.7v2.6M266.5 187.4v2.7M274.4 181.4h5.4M279.8 180.9v1.2"/>
</g>
<!-- layer: template -->
<g fill="none" stroke="#000" stroke-width=".19">
<path d="M.6 .1v296.9h418.8v-296.9M26 262.7h380.7M31.2 279l.1 .1a.62 .62 0 0 0-.7-.8v.1a.74 .74 0 0 0 .7 .7M31.7 274.4v1.2l-.8-.2M31.7 279.5l-.3 .3a.44 .44 0 0 1-.7-.2h.1a.7 .7 0 0 1 .9 0M31.7 274.3v.2l.3 .4a6.2 6.2 0 0 0 2.4 2.1l.3 .1a.37 .37 0 0 1-.2 .6l-.2 .2a.41 .41 0 0 0-.1 .4 .41 .41 0 0 0 .4 .3 6.6 6.6 0 0 0 5.7-.4l-.1-.2-.2-.3a.48 .48 0 0 1-.3-.6 .48 .48 0 0 1 .6-.3 3.7 3.7 0 0 0 2.4-2.4l.1 1.1h.8a7.8 7.8 0 0 1-2.8 2.3l-.4 .2-.1 .3a.85 .85 0 0 1-.5 1.3 8.6 8.6 0 0 1-5.5-.2l-.2-.3 .1-.6a.81 .81 0 0 0-.8-1l-.7-.4a4.2 4.2 0 0 1-1.7-1.5l-.1-.2h.2M31.8 274.3h-.1M31.9 279.4h-.1a.81 .81 0 0 1-.2-1 .63 .63 0 0 1 .2 1M32.4 268.1h9.8l-.1 3.6a8 8 0 0 1-4.9 6.2 8.1 8.1 0 0 1-4.8-6.2zM32.5 279.9h-.1a.84 .84 0 0 1-.2-1 .49 .49 0 0 1 .3 .7l-.1 .3M35.8 273.4l-1.4 2.1 1.4-1.8M35.8 268.3l.6 1.5-1.5-1.5-.2 .2 1.4 1.5-3.1-1.7 2.9 2-3.4-.7 3.4 1.1-3.2 .2 3.3 .2-3.3 1 3.3-.7-3 1.8 3.1-1.4-2.5 2.6 2.7-2.3"/>
<path d="M35.9 272.7l.3-.1a.72 .72 0 0 1 1.1-.1 .85 .85 0 0 1 1.3 .2h.1l-.3 1.4-.4-.2-.8 .1-.4-.1-.6 .2zM35.9 268.3l.8 1.3-.2-1.2 .2-.1 .4 1.1v-1.1M36.6 271.4v.1a.32 .32 0 0 0 .1 .4 .32 .32 0 0 0 .4 0l.8-.1 .1-.3h-1.4M36.7 272.1v.1l-1.1 .3 .4 1.7a.36 .36 0 0 0 .3 .1 .36 .36 0 0 0 .3-.2l.7 .1a.77 .77 0 0 1 1 0h.2l.4-1.6-.4-.1-.4-.3h-.3M36.7 271.8v.4M36.7 274l-1.1 2.6 .7-2.3M37.1 277.7a8.1 8.1 0 0 0 4.8-6.1v-3.3h-9.3v3.3a8.1 8.1 0 0 0 4.8 6.1M37.1 276.2h.3M37.1 276.3h.3M37.2 271.4a.76 .76 0 0 1-.2-1.3l.1-.2 .3 .2v-.3l.2 .4a.32 .32 0 0 0 .2 .5l-.1 .5-.5 .2M37.3 276.6h-.1M37.4 276.5h-.2"/>
<path d="M37.5 268.3v1.1l.4-1.1M37.6 274.1l-.4 3.5-.2-3.5M37.8 271.8v.4M37.9 274.1l.9 2.6-.5-2.5M38 268.3l-.1 1.3 1-1.3-.7 1.5 1.7-1.5-1.4 1.7 3.2-1.7-3.1 2.1 3.3-.7-3.2 1.1 3.2 .1-3.1 .2 2.9 1.1-3.1-.7 2.8 1.7-2.9-1.4 2.4 2.6-2.7-2.4M38.8 273.3l1.1 2.3-1.2-2M41.4 279.3l.2-.1a.52 .52 0 0 1 .1 .8l-.2 .2a.37 .37 0 0 1-.3-.3 .37 .37 0 0 1 .2-.3zM42 279.8h.1a.7 .7 0 0 0 .1-1v.1a.92 .92 0 0 0-.1 1M42.2 280l.4-.1a.47 .47 0 0 1 .6 .3l-.7 .1zM42.6 279.4h.1a.7 .7 0 0 0 .1-1.1l-.2 .7 .1 .4M42.8 279.5l.4-.1a.46 .46 0 0 1 .6 .3l-.7 .1zM43.3 279l-.1 .1a.61 .61 0 0 1 .8-.8v.1a.73 .73 0 0 1-.8 .7"/>
<path d="M92.8 262.7v21.6M92.8 265.4h259.4M92.8 278.9h149.7M92.8 276.2h100M140.9 262.7v21.6M165.9 276.2v8.1M192.8 262.7v21.6M242.5 262.7v21.6M286 279h66.2M286 273.6h66.2M286 262.7v21.6M313.9 270.9h38.3"/>
<path d="M313.9 268.1h92.8M313.9 262.7v21.6M313.9 276.3h38.3M319.3 262.7v21.6M344.1 262.7v21.6M352.2 262.7v21.6M386.3 262.7v21.6M391.1 275.4h10.1M31.3 280.1a.76 .76 0 0 1 1 0 .58 .58 0 0 1-1 0zM32.9 280.5l-.3 .2a.45 .45 0 0 1-.7-.1l.1-.1a.72 .72 0 0 1 .9 0M33.1 280.3h-.1a.81 .81 0 0 1-.2-1 .63 .63 0 0 1 .3 1M41.5 280.4h.1a.85 .85 0 0 1 .9 .1l.1 .1a.63 .63 0 0 1-1.1-.2z"/>
<path d="M46.9 280.1h45M92.8 281.6h100M313.9 281.7h38.3"/>
<circle cx="37.3" cy="273.3" r="9.6"/>
<circle cx="37.3" cy="273.3" r="7.3"/>
<circle cx="396.1" cy="275.4" r="5.1"/>
</g>
<path d="M26.1 284.2l-.3 .3 380.7-.3zM25.8 284.5l380.7-.3 .4 .3zM406.5 12.9v271.3l.4 .3zM406.5 12.9l.4-.3v271.9zM26.1 12.9h380.4l.4-.3zM25.8 12.6h381.1l-380.8 .3zM25.8 12.6l.3 271.6v-271.3zM25.8 12.6l.3 271.6-.3 .3z" fill="#000" stroke="#000" stroke-width=".19"/>
<!-- layer: PATHS -->
<g fill="#000" stroke="#000" stroke-width=".19">
<path d="M52.9 35.5l.6 3h-.6zM52.9 38.5h.3zM52.9 38.5h.6zM49.6 41.1l2.2-.2 .2 .2zM52.3 45.3l.3 .1zM52.3 45.3l.6 .1zM52.3 45.4h.6zM52.9 40.9h1.1l-.8 .7zM52.9 41.9v.3h-.3zM53.2 42.2h3.1v.3zM56.3 41.9h3.1l-1.6 .3z"/>
<path d="M52.9 38.5h.6zM53.2 38.5h.3z"/>
<path d="M52.9 38.5h.6zM52.9 38.5h.6z"/>
<path d="M52.9 38.5l1.1 2.4-.5-2.4zM52.9 38.5l1.1 2.4h-1.1z"/>
<path d="M43.2 41.6l6.2 .3 .1-.3zM40 41.9l3.2-.3 6.2 .3z"/>
<path d="M46.4 41.3l3.1 .3v-.3zM43.2 41.6l3.2-.3 3.1 .3z"/>
<path d="M49.6 41.1h2.4l.3 .2zM49.6 41.1l-.1 .2h2.8zM46.4 41.3l3.2-.2-.1 .2z"/>
<path d="M52.3 45.3l.6 .1zM52.6 45.4h.3z"/>
<path d="M52.3 45.4h.6zM52.3 45.4h.6v3z"/>
<path d="M49.5 41.3l3.1 .3-.3-.3zM49.5 41.3l3.1 .3h-3.1z"/>
<path d="M49.5 41.6l3.4 .3-.3-.3zM49.5 41.6l3.4 .3h-3.5z"/>
<path d="M52.9 40.9v.7h.3zM52.9 41.6h.3l-.3 .3z"/>
<path d="M52.6 42.2l.3 .8v-.8zM52.6 42.2l.3 .8h-1.1z"/>
<path d="M51.8 43l1.1 2.3v-2.3zM51.8 43l1.1 2.3h-.6z"/>
<path d="M53.2 42.2l.3 .3h2.8zM53.5 42.5h2.8l-2.3 .5z"/>
<path d="M56.3 41.9v.3h1.5zM56.3 42.2h1.5l-1.5 .3z"/>
<path d="M52.9 41.9l3.4 .3v-.3zM52.9 41.9l3.4 .3h-3.1z"/>
</g>
<g fill="none" stroke="#000" stroke-width=".19">
<path d="M50.5 39.5l4.8 4.9M51.2 35.4l3.4 13.1M52.9 35.5v12.9M52.9 35.5l1.1 5.4 5.4 1M52.9 35.5l-1.1 5.4-11.8 1M55.3 39.5l-4.8 4.9M55.5 35.7l-5.2 12.5M59.2 39.3l-12.6 5.2M40 41.9h19.4M40 41.9l11.8 1.1M46.3 40.2l13.2 3.4M51.8 43l1.1 5.4"/>
<path d="M51.8 43l-5.1 1.5M59.4 41.9l-5.4 1.1-1.1 5.4"/>
<circle cx="52.9" cy="41.9" r="3.5"/>
</g>
<text font-size="10.6" x="49" y="271.8">BatStateU</text>
<text font-size="8.3" x="131.2" y="240.2">ROOF DECK PIPING LAYOUT</text>
<text font-size="5.9" x="310.7" y="43.1">LEGENDS</text>
<g font-size="4.5">
<text x="51.8" y="34.6">E</text>
<text x="36.5" y="43">N</text>
<text x="59.9" y="43">S</text>
<text x="50.9" y="51.9">W</text>
</g>
<g font-size="3.9">
<text x="127.1" y="249.1">SCALE</text>
<text x="245.4" y="249.1">1:400</text>
</g>
<text font-size="3.7" x="394.8" y="274.6">M</text>
<text font-size="2.9" x="394.7" y="278.4">5</text>
<g font-size="2.7">
<text x="353.1" y="266.7">SHEET CONTENT</text>
<text x="386.9" y="266.4">SHEET NO.</text>
<text x="255.9" y="271.9">TEAM ABU</text>
</g>
<text font-size="2.5" x="249.2" y="280.5">ENGR. RONIEL A. AZUCENA</text>
<g font-size="2.4">
<text x="102.2" y="271.2">ENGR. MARK KERVIN N. ABU</text>
<text x="152" y="270.9">ENGR. ALLAN B. DE VILLA</text>
<text x="195.3" y="271.3">PROPOSED THREE STOREY HOSPITAL</text>
</g>
<g font-size="2.3">
<text x="30.6" y="269.4" transform="rotate(-56 30.6 269.4)">AS</text>
<text x="33.3" y="266.8" transform="rotate(-33 33.3 266.8)">S</text>
<text x="34.3" y="266.2" transform="rotate(-15 34.3 266.2)">T</text>
<text x="35.4" y="265.8" transform="rotate(-6 35.4 265.8)">A</text>
<text x="36.9" y="265.7" transform="rotate(3 36.9 265.7)">T</text>
<text x="38.4" y="265.8" transform="rotate(11 38.4 265.8)">E</text>
<text x="40.7" y="266.4" transform="rotate(36 40.7 266.4)">U</text>
<text x="41.9" y="267.3" transform="rotate(46 41.9 267.3)">N</text>
<text x="43.1" y="268.5" transform="rotate(51 43.1 268.5)">I</text>
<text x="43.5" y="269" transform="rotate(62 43.5 269)">V</text>
<text x="29.6" y="274" transform="rotate(-85 29.6 274)">A</text>
<text x="29.7" y="272.3" transform="rotate(-78 29.7 272.3)">N</text>
<text x="29.8" y="275.1" transform="rotate(-94 29.8 275.1)">T</text>
<text x="30.1" y="270.9" transform="rotate(-66 30.1 270.9)">G</text>
<text x="44.3" y="270.3" transform="rotate(75 44.3 270.3)">E</text>
<text x="44.7" y="275.2" transform="rotate(114 44.7 275.2)">T</text>
<text x="44.7" y="271.7" transform="rotate(84 44.7 271.7)">R</text>
<text x="44.8" y="274.5" transform="rotate(100 44.8 274.5)">I</text>
<text x="44.9" y="273.2" transform="rotate(94 44.9 273.2)">S</text>
<text x="30.3" y="276.5" transform="rotate(-110 30.3 276.5)">A</text>
<text x="31" y="277.7" transform="rotate(-115 31 277.7)">B</text>
<text x="44.1" y="276.5" transform="rotate(122 44.1 276.5)">Y</text>
<text x="45.8" y="282.6">MECHANICAL ENGINEERING DEPARTMENT</text>
</g>
<g font-size="2.1">
<text x="321.6" y="75.6">INDOOR UNIT IDENTIFICATION</text>
<text x="321.9" y="92.2">GENERAL NOTES:</text>
<text x="61.5" y="274.5">BATANGAS STATE UNIVERSITY</text>
<text x="54.9" y="276.8">Gov. Pablo Borbon Main Campus II</text>
<text x="65.2" y="279.1">Alangilan, Batangas City</text>
</g>
<g font-size="1.8">
<text x="349.5" y="55.2">CHILLER</text>
<text x="349.9" y="66.6">PIPING</text>
<text x="340.3" y="81.1">UNIT DESIGNATION</text>
<text x="340.4" y="78.8">TAG NO.</text>
<text x="340.3" y="85.9">UNIT COOLING CAPACITY</text>
<text x="269.6" y="179.6">4.00</text>
<text x="270.7" y="182">3.50</text>
<text x="266.6" y="191.6">0.50</text>
<text x="267.2" y="187.1" transform="rotate(-90 267.2 187.1)">2.22</text>
<text x="93.8" y="264.6">PROJECT LEADER</text>
<text x="195.2" y="264.7">PROJECT / LOCATION:</text>
<text x="243.2" y="264.7">OWNER</text>
<text x="314.9" y="264.7">No.</text>
<text x="316" y="267.3">1</text>
<text x="321.8" y="264.7">REVISIONS</text>
<text x="323.3" y="267.4">DRAWING DETAILS</text>
<text x="344.8" y="264.7">DATE</text>
<text x="290.9" y="270.5">ABU, MARK KERVIN N.</text>
<text x="316" y="270.2">2</text>
<text x="323.3" y="270.2">DRAWING DETAILS</text>
<text x="353.6" y="271.4">ROOF DECK PIPING LAYOUT</text>
<text x="290.9" y="276.8">AZUCENA, RONIEL A.</text>
<text x="194.6" y="282.4">BATANGAS CITY</text>
<text x="259.6" y="282.8">PRESIDENT</text>
<text x="288.1" y="282.1">CASTILLO, JOHN ADRIAN M.</text>
</g>
<g font-size="1.6">
<text x="107.2" y="273">MECHANICAL ENGINEER</text>
<text x="150.9" y="273">PROFESSIONAL MECHANICAL ENGINEER</text>
<text x="94.4" y="280.8">GROUP NO: 12</text>
<text x="94.5" y="278">SECTION: ME - 5103</text>
<text x="167" y="280.8">Issued on:</text>
<text x="167" y="278">PTR No.</text>
<text x="94.5" y="283.6">DATE SUB: DECEMBER 22, 2019</text>
<text x="167" y="283.6">Issued at:</text>
</g>
<text font-size="1.5" x="325.1" y="85.5">4.1KW</text>
<g font-size="1.4">
<text x="344.1" y="267.3">12/10/2019</text>
<text x="344.1" y="270.2">12/22/2019</text>
</g>
<g font-size="1.3">
<text x="287.1" y="264.6">PREPARED BY:</text>
<text x="33.3" y="280.9" transform="rotate(27 33.3 280.9)">P</text>
<text x="34" y="281.3" transform="rotate(17 34 281.3)">H</text>
<text x="35" y="281.6" transform="rotate(8 35 281.6)">I</text>
<text x="35.6" y="281.7" transform="rotate(10 35.6 281.7)">L</text>
<text x="36.1" y="278.7" transform="rotate(9 36.1 278.7)">1</text>
<text x="36.4" y="281.9" transform="rotate(3 36.4 281.9)">I</text>
<text x="36.7" y="278.8">90</text>
<text x="36.9" y="281.9">P</text>
<text x="37.6" y="281.9" transform="rotate(-8 37.6 281.9)">PI</text>
<text x="38" y="278.8" transform="rotate(-14 38 278.8)">3</text>
<text x="38.8" y="281.9" transform="rotate(-13 38.8 281.9)">N</text>
<text x="39.8" y="281.6" transform="rotate(-14 39.8 281.6)">E</text>
<text x="40.5" y="281.4" transform="rotate(-15 40.5 281.4)">S</text>
</g>
<g font-size="1.2">
<text x="324.7" y="83.7">FCU5-B19</text>
<text x="321.7" y="94.2">1.</text>
<text x="321.8" y="95.6">2.</text>
<text x="324.4" y="94.2">THIS DRAWING SHOWS THE THIRD FLOOR PIPING LAYOUT.</text>
<text x="324.4" y="95.6">ALL DIMENSION ARE IN M UNLESS OTHERWISE SPECIFIED.</text>
<text x="321.8" y="97.1">3.</text>
<text x="324.3" y="98.5">BALANCING, TESTING, AND COMMISSIONING OF THE WHOLE AIR</text>
<text x="324.3" y="99.9">CONDITIONING AND VENTILATION SYSTEM.</text>
<text x="324.4" y="97.1">THE MECHANICAL CONTRACTOR SHALL BE RESPONSIBLE FOR ALL THE</text>
<text x="291.8" y="107.7">AIR COOLED LIQUID CHILLER</text>
<text x="246.7" y="173.1">CH-1</text>
<text x="244.7" y="174.8">668.10 KW</text>
</g>
<g font-size="1.1">
<text x="50.4" y="33.3" transform="rotate(81 50.4 33.3)">ene</text>
<text x="56" y="33.6" transform="rotate(113 56 33.6)">ese</text>
<text x="44" y="40.2" transform="rotate(14 44 40.2)">nne</text>
<text x="49.1" y="38.4" transform="rotate(45 49.1 38.4)">nE</text>
<text x="56.1" y="38.2" transform="rotate(135 56.1 38.2)">se</text>
<text x="60.9" y="38.4" transform="rotate(157 60.9 38.4)">sse</text>
<text x="46.2" y="44.3" transform="rotate(158 46.2 44.3)">nnw</text>
<text x="50" y="44.1" transform="rotate(135 50 44.1)">nw</text>
<text x="55.1" y="44.7" transform="rotate(45 55.1 44.7)">sw</text>
<text x="59.7" y="44.1" transform="rotate(14 59.7 44.1)">ssw</text>
<text x="49.8" y="48.3" transform="rotate(113 49.8 48.3)">wnw</text>
<text x="54.3" y="48.8" transform="rotate(81 54.3 48.8)">wsw</text>
<text x="292.5" y="110.4">UNIT</text>
<text x="292.8" y="111.7">NO.</text>
<text x="296" y="111">LOCATION</text>
<text x="301.9" y="113.8">CHILLERS</text>
<text x="302.2" y="111">SERVICE</text>
<text x="308.2" y="111">QTY.</text>
<text x="312.3" y="110.3">CAPACITY</text>
<text x="313.8" y="111.6">(kW)</text>
<text x="319" y="111.6">Temperature (°C)</text>
<text x="321.2" y="110.3">Ambient</text>
<text x="328.8" y="111">W.I.T</text>
<text x="329.1" y="112.3">(°C)</text>
<text x="331.5" y="109.7">WATER COOLER</text>
<text x="332.8" y="111">W.L.T</text>
<text x="333.3" y="112.3">(°C)</text>
<text x="336.9" y="111">FLOW RATE</text>
<text x="338.9" y="112.3">(L/S)</text>
<text x="345" y="111.2">FOULING</text>
<text x="345.2" y="112.4">FACTOR</text>
<text x="355.5" y="111.8">TYPE</text>
<text x="364.6" y="111.8">REFRIGERANT</text>
<text x="373.7" y="109.7">COMPRESSOR</text>
<text x="374.4" y="112.3">POWER (kW)</text>
<text x="374.6" y="111">CONSUMED</text>
<text x="382.1" y="112.4">CHARACTERISTIC</text>
<text x="383.5" y="111.2">ELECTRICAL</text>
<text x="292.6" y="115.1">CH-1</text>
<text x="297.2" y="114.5">ROOF</text>
<text x="297.2" y="115.7">DECK</text>
<text x="302.4" y="116.4">SUPPLY</text>
<text x="302.6" y="115.1">WATER</text>
<text x="309.2" y="115.1">1</text>
<text x="313.3" y="115.1">668.10</text>
<text x="322.5" y="115.1">50</text>
<text x="329.5" y="115.1">45</text>
<text x="333.6" y="115.1">15</text>
<text x="338.7" y="115.1">31.85</text>
<text x="346.4" y="115.1">0.02</text>
<text x="352.7" y="114.5">SEMI-HERMETIC</text>
<text x="354.9" y="115.7">SCREW</text>
<text x="366.8" y="115.1">R134A</text>
<text x="376" y="115.1">192.80</text>
<text x="384.8" y="115.1">400/3/50</text>
</g>
</svg>
